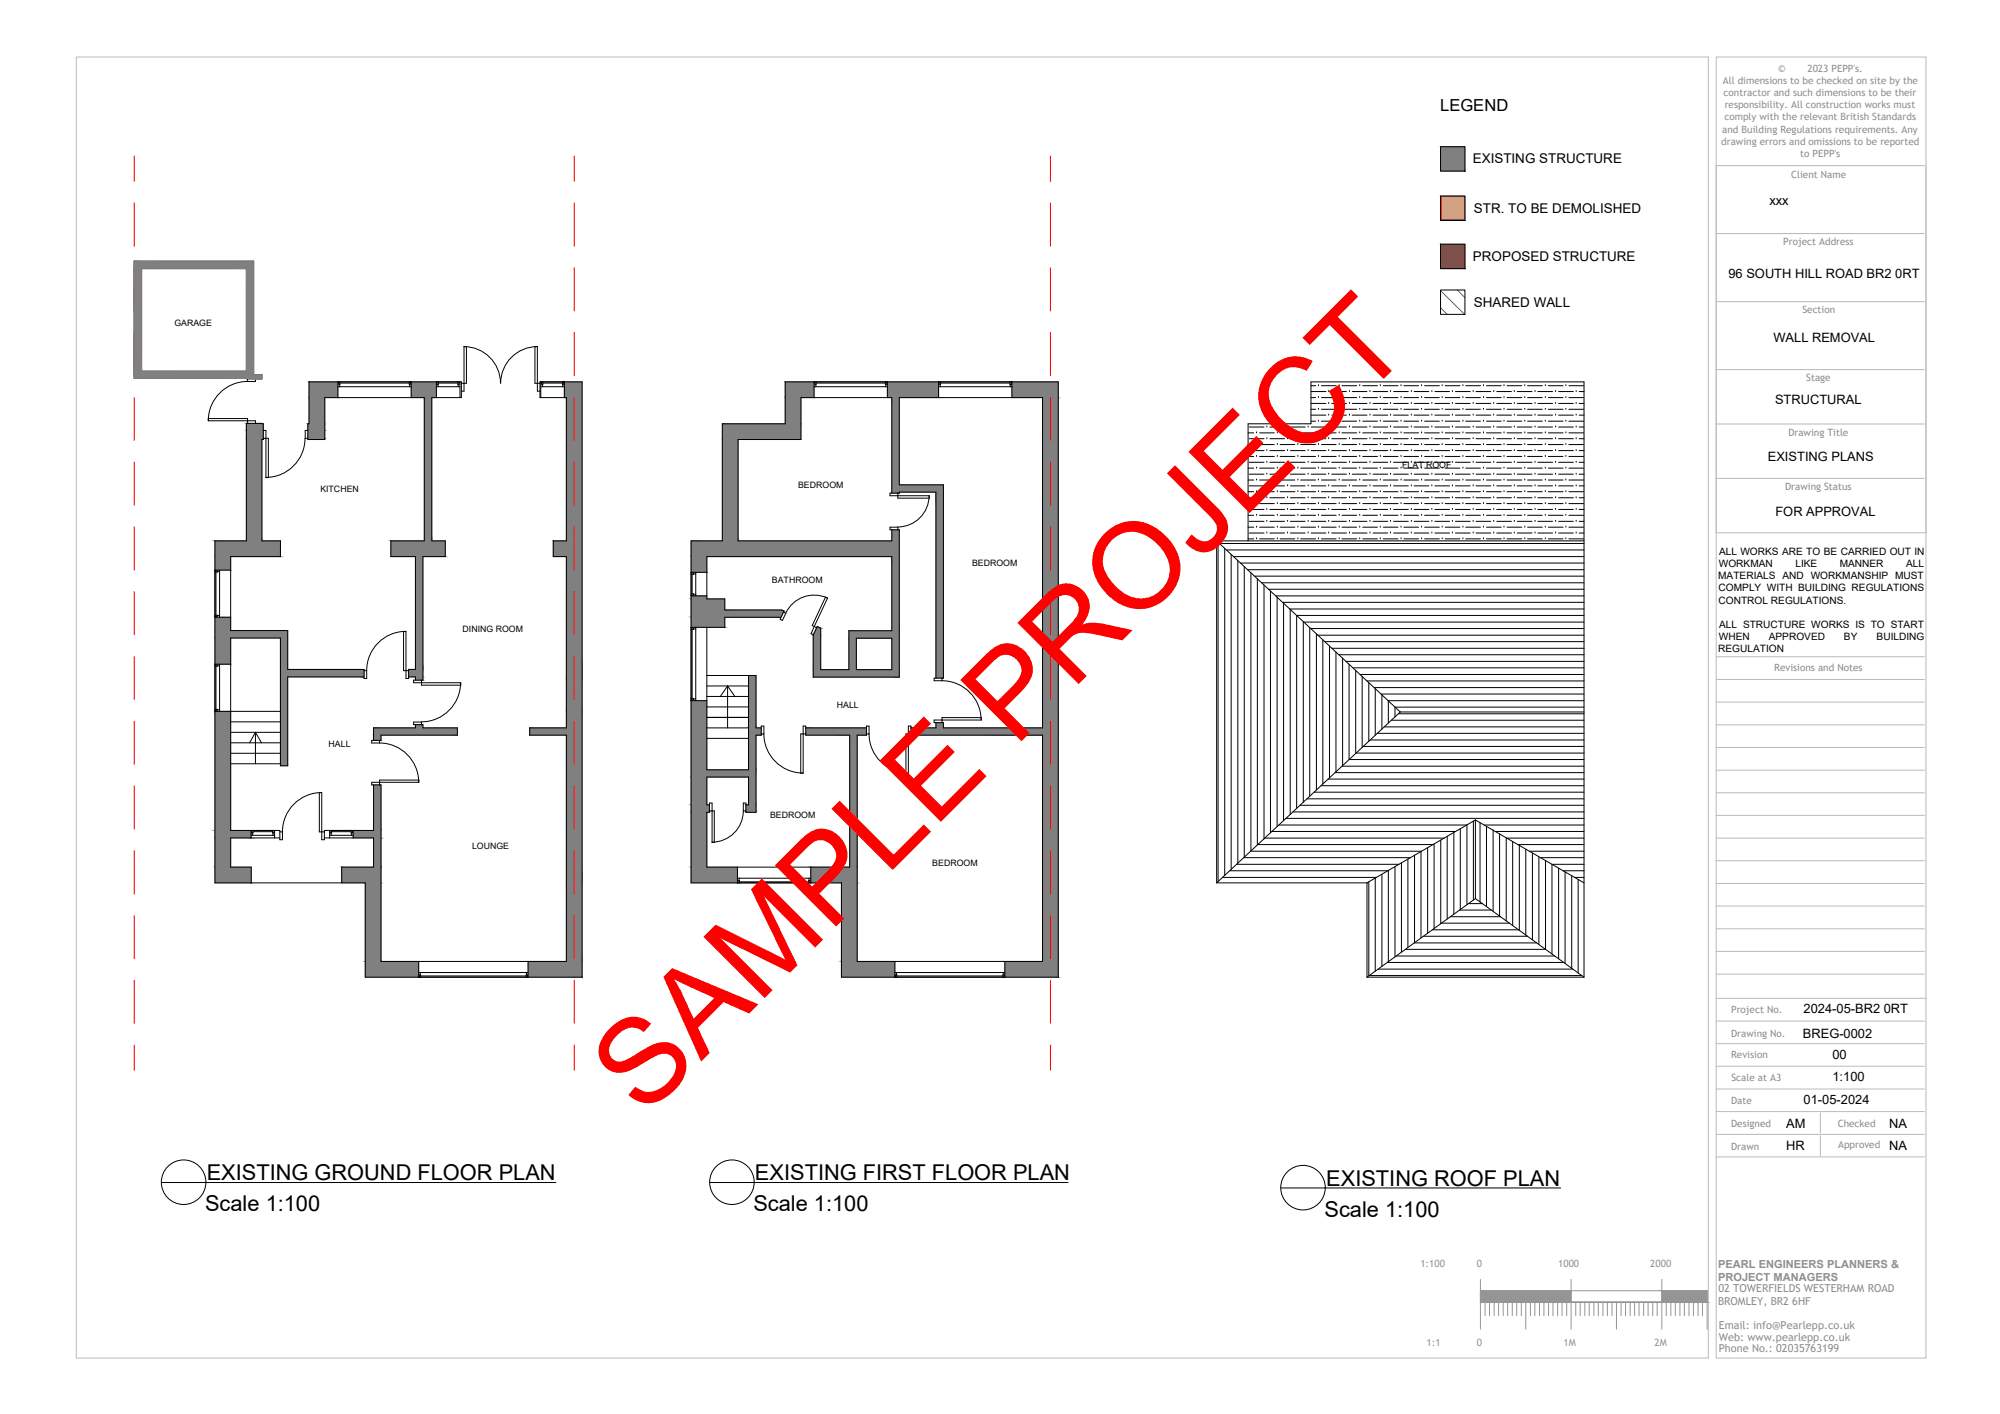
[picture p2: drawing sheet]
<svg xmlns="http://www.w3.org/2000/svg" width="420mm" height="297mm" viewBox="0 0 420 297" stroke-linecap="round" stroke-linejoin="round" font-family="sans-serif">
<!-- layer: A-DETL-GENF -->
<g fill="#808080" stroke="#808080" stroke-width=".21">
<path d="M163.9 129.7h.2z"/>
<path d="M171.7 131.6l.3 .2h-.4z"/>
<path d="M212.6 80.2l9.7 3.3v-3.3zM212.6 80.2l9.7 3.3h-9.7z"/>
<path d="M186.4 80.2l10.8 3.3v-3.3zM186.4 80.2l10.8 3.3h-10.8z"/>
<path d="M165 80.2l6 3.3v-3.3zM165 80.2l6 3.3h-6z"/>
<path d="M165 83.5l3.3 5.5v-5.5zM165 83.5l3.3 5.5h-3.3z"/>
<path d="M151.8 89l16.5 3.3v-3.3zM151.8 89l16.5 3.3h-16.5z"/>
<path d="M187.4 83.5l1.5 18.4v-18.4zM187.4 83.5l1.5 18.4h-1.5z"/>
<path d="M187.4 101.9l10.8 1.5v-1.5zM187.4 101.9l10.8 1.5h-10.8z"/>
<path d="M187.4 103.4l1.5 .2v-.2zM187.4 103.4l1.5 .2h-1.5z"/>
<path d="M187.4 111.3l1.5 2.3v-2.3zM187.4 111.3l1.5 2.3h-1.5z"/>
<path d="M151.8 92.3l3.3 21.3v-21.3zM151.8 92.3l3.3 21.3h-3.3z"/>
<path d="M145.2 113.6l43.7 3.3v-3.3zM145.2 113.6l43.7 3.3h-43.7z"/>
<path d="M145.2 116.9l3.3 3.3v-3.3zM145.2 116.9l3.3 3.3h-3.3z"/>
<path d="M145.2 125.2l3.3 .6v-.6zM145.2 125.2l3.3 .6h-3.3z"/>
<path d="M145.2 125.8l7.1 2.3v-2.3zM145.2 125.8l7.1 2.3h-7.1z"/>
<path d="M145.2 128.1l19.5 .3-.5-.3zM145.2 128.1l19.5 .3h-19.5z"/>
<path d="M145.2 128.4l19.4 .2 .1-.2zM145.2 128.4l19.4 .2h-19.4z"/>
<path d="M145.2 128.6l18.9 1.1 .5-1.1zM145.2 128.6l18.9 1.1h-18.9z"/>
<path d="M145.2 129.7l7.1 2.1v-2.1zM145.2 129.7l7.1 2.1h-7.1z"/>
<path d="M171.6 131.8l.6 .1zM171.6 131.8l.6 .1z"/>
<path d="M171.6 131.9l.8 .1zM171.6 131.9l.8 .1z"/>
<path d="M187.4 116.9l1.5 15.6v-15.6zM187.4 116.9l1.5 15.6h-1.5z"/>
<path d="M171.5 132l.9 1.4v-1.4zM171.5 132l.9 1.4h-1.6z"/>
<path d="M178.3 132.5l10.6 1.6v-1.6zM178.3 132.5l10.6 1.6h-10.6z"/>
<path d="M187.4 134.1l1.5 6.6v-6.6zM187.4 134.1l1.5 6.6h-1.5z"/>
<path d="M178.3 134.1l1.6 6.6v-6.6zM178.3 134.1l1.6 6.6h-1.6z"/>
<path d="M170.8 133.3l1.6 7.4v-7.4zM170.8 133.3l1.6 7.4h-1.6z"/>
<path d="M170.8 140.7l18.1 1.5v-1.5zM170.8 140.7l18.1 1.5h-18.1z"/>
<path d="M196.6 103.4l1.6 39.1v-39.1zM196.6 103.4l1.6 39.1h-1.6z"/>
<path d="M219 83.5l3.3 69.4v-69.4zM219 83.5l3.3 69.4h-3.3z"/>
<path d="M196.6 151.8l1.6 1.1v-1.1zM196.6 151.8l1.6 1.1h-1.6z"/>
<path d="M157.3 141.9l1.5 11v-11zM157.3 141.9l1.5 11h-1.5z"/>
<path d="M191.4 152.9l30.9 1.3v-1.3zM191.4 152.9l30.9 1.3h-30.9z"/>
<path d="M169.3 152.9l12.7 1.3v-1.3zM169.3 152.9l12.7 1.3h-12.7z"/>
<path d="M157.3 152.9l2.6 1.3v-1.3zM157.3 152.9l2.6 1.3h-2.6z"/>
<path d="M191.4 154.2l30.9 .2v-.2zM191.4 154.2l30.9 .2h-30.9z"/>
<path d="M169.3 154.2l12.7 .2v-.2zM169.3 154.2l12.7 .2h-12.7z"/>
<path d="M157.3 154.2l2.6 .2v-.2zM157.3 154.2l2.6 .2h-2.6z"/>
<path d="M157.3 154.4l1.5 7.3v-7.3zM157.3 154.4l1.5 7.3h-1.5z"/>
<path d="M145.2 147.2l3.3 14.5v-14.5zM145.2 147.2l3.3 14.5h-3.3z"/>
<path d="M145.2 161.7l13.6 1.5v-1.5zM145.2 161.7l13.6 1.5h-13.6z"/>
<path d="M157.3 163.2l1.5 5.9v-5.9zM157.3 163.2l1.5 5.9h-1.5z"/>
<path d="M145.2 163.2l3.3 5.9v-5.9zM145.2 163.2l3.3 5.9h-3.3z"/>
<path d="M156.7 169.1l2.1 1.2v-1.2zM156.7 169.1l2.1 1.2h-2.1z"/>
<path d="M145.2 169.1l3.8 1.2v-1.2zM145.2 169.1l3.8 1.2h-3.8z"/>
<path d="M156.7 170.3l2.1 .3v-.3zM156.7 170.3l2.1 .3h-2.1z"/>
<path d="M145.2 170.3l3.8 .3v-.3zM145.2 170.3l3.8 .3h-3.8z"/>
<path d="M178.5 154.4l1.6 27.8v-27.8zM178.5 154.4l1.6 27.8h-1.6z"/>
<path d="M145.2 170.6l3.3 11.6v-11.6zM145.2 170.6l3.3 11.6h-3.3z"/>
<path d="M170.3 182.2l9.8 3.3v-3.3zM170.3 182.2l9.8 3.3h-9.8z"/>
<path d="M145.2 182.2l9.7 3.3v-3.3zM145.2 182.2l9.7 3.3h-9.7z"/>
<path d="M219 154.4l3.3 47.6v-47.6zM219 154.4l3.3 47.6h-3.3z"/>
<path d="M176.8 185.5l3.3 16.5v-16.5zM176.8 185.5l3.3 16.5h-3.3z"/>
<path d="M211.1 202l11.2 3.3v-3.3zM211.1 202l11.2 3.3h-11.2z"/>
<path d="M176.8 202l11.2 3.3v-3.3zM176.8 202l11.2 3.3h-11.2z"/>
<path d="M118.6 80.2l2 3.3v-3.3zM118.6 80.2l2 3.3h-2z"/>
<path d="M86.4 80.2l5.3 3.3v-3.3zM86.4 80.2l5.3 3.3h-5.3z"/>
<path d="M64.9 80.2l6.1 3.3v-3.3zM64.9 80.2l6.1 3.3h-6.1z"/>
<path d="M64.9 83.5l3.3 5.5v-5.5zM64.9 83.5l3.3 5.5h-3.3z"/>
<path d="M51.8 88.9l3.2 .1zM51.8 88.9l3.2 .1z"/>
<path d="M64.7 89l3.5 1.4v-1.4zM64.7 89l3.5 1.4h-3.5z"/>
<path d="M51.8 89l3.5 1.4v-1.4zM51.8 89l3.5 1.4h-3.5z"/>
<path d="M64.7 90.4l3.5 1.7v-1.7zM64.7 90.4l3.5 1.7h-3.5z"/>
<path d="M51.8 90.4l3.5 1.7v-1.7zM51.8 90.4l3.5 1.7h-3.5z"/>
<path d="M64.7 92.1l3.5 .2v-.2zM64.7 92.1l3.5 .2h-3.5z"/>
<path d="M51.8 92.1l3.5 .2v-.2zM51.8 92.1l3.5 .2h-3.5z"/>
<path d="M119 83.5l1.6 30.1v-30.1zM119 83.5l1.6 30.1h-1.6z"/>
<path d="M89.1 83.5l1.6 30.1v-30.1zM89.1 83.5l1.6 30.1h-1.6z"/>
<path d="M51.8 92.3l3.2 21.3v-21.3zM51.8 92.3l3.2 21.3h-3.2z"/>
<path d="M116.2 113.6l4.4 3.3v-3.3zM116.2 113.6l4.4 3.3h-4.4z"/>
<path d="M82.1 113.6l11.4 3.3v-3.3zM82.1 113.6l11.4 3.3h-11.4z"/>
<path d="M45.2 113.6l13.7 3.3v-3.3zM45.2 113.6l13.7 3.3h-13.7z"/>
<path d="M45.2 116.9l3.3 2.9v-2.9zM45.2 116.9l3.3 2.9h-3.3z"/>
<path d="M45.2 129.7l3.3 2.8v-2.8zM45.2 129.7l3.3 2.8h-3.3z"/>
<path d="M45.2 132.5l15.2 1.5v-1.5zM45.2 132.5l15.2 1.5h-15.2z"/>
<path d="M45.2 134l3.3 5.5v-5.5zM45.2 134l3.3 5.5h-3.3z"/>
<path d="M87.3 116.9l1.5 23.7v-23.7zM87.3 116.9l1.5 23.7h-1.5z"/>
<path d="M58.9 134l1.5 6.6v-6.6zM58.9 134l1.5 6.6h-1.5z"/>
<path d="M85.8 140.6l3 .3v-.3zM85.8 140.6l3 .3h-3z"/>
<path d="M58.9 140.6l17.6 .3v-.3zM58.9 140.6l17.6 .3h-17.6z"/>
<path d="M85.8 140.9l3 1.3v-1.3zM85.8 140.9l3 1.3h-3z"/>
<path d="M58.9 140.9l17.6 1.3v-1.3zM58.9 140.9l17.6 1.3h-17.6z"/>
<path d="M120.6 80.2l1.7 62.7v-62.7zM120.6 80.2l1.7 62.7h-1.7z"/>
<path d="M119 116.9l1.6 26v-26zM119 116.9l1.6 26h-1.6z"/>
<path d="M87.3 142.2l1.5 .7v-.7zM87.3 142.2l1.5 .7h-1.5z"/>
<path d="M120.6 142.9l1.7 6.5v-6.5zM120.6 142.9l1.7 6.5h-1.7z"/>
<path d="M119 142.9l1.6 6.5v-6.5zM119 142.9l1.6 6.5h-1.6z"/>
<path d="M119 149.4l1.6 3.5v-3.5zM119 149.4l1.6 3.5h-1.6z"/>
<path d="M111.3 152.9l9.3 1.5v-1.5zM111.3 152.9l9.3 1.5h-9.3z"/>
<path d="M58.9 142.2l1.5 18.7v-18.7zM58.9 142.2l1.5 18.7h-1.5z"/>
<path d="M78.5 164.9l1.5 9.6v-9.6zM78.5 164.9l1.5 9.6h-1.5z"/>
<path d="M45.2 149.4l3.3 25.1v-25.1zM45.2 149.4l3.3 25.1h-3.3z"/>
<path d="M74.2 174.5l5.8 1.5v-1.5zM74.2 174.5l5.8 1.5h-5.8z"/>
<path d="M45.2 174.5l7.5 1.5v-1.5zM45.2 174.5l7.5 1.5h-7.5z"/>
<path d="M78.5 176l1.5 6.2v-6.2zM78.5 176l1.5 6.2h-1.5z"/>
<path d="M45.2 176l3.3 6.2v-6.2zM45.2 176l3.3 6.2h-3.3z"/>
<path d="M120.6 149.4l1.7 36.1v-36.1zM120.6 149.4l1.7 36.1h-1.7z"/>
<path d="M119 154.4l1.6 31.1v-31.1zM119 154.4l1.6 31.1h-1.6z"/>
<path d="M71.8 182.2l8.2 3.3v-3.3zM71.8 182.2l8.2 3.3h-8.2z"/>
<path d="M45.2 182.2l7.6 3.3v-3.3zM45.2 182.2l7.6 3.3h-7.6z"/>
<path d="M120.6 185.5l1.7 16.5v-16.5zM120.6 185.5l1.7 16.5h-1.7z"/>
<path d="M119 185.5l1.6 16.5v-16.5zM119 185.5l1.6 16.5h-1.6z"/>
<path d="M76.7 185.5l3.3 16.5v-16.5zM76.7 185.5l3.3 16.5h-3.3z"/>
<path d="M120.6 202l1.7 3.3v-3.3zM120.6 202l1.7 3.3h-1.7z"/>
<path d="M110.9 202l9.7 3.3v-3.3zM110.9 202l9.7 3.3h-9.7z"/>
<path d="M76.7 202l11.3 3.3v-3.3zM76.7 202l11.3 3.3h-11.3z"/>
<path d="M87.3 152.2l1.5 .7v-.7zM87.3 152.2l1.5 .7h-1.5z"/>
<path d="M78.5 152.9l17.6 1.5v-1.5zM78.5 152.9l17.6 1.5h-17.6z"/>
<path d="M78.5 154.4l1.5 1.1v-1.1zM78.5 154.4l1.5 1.1h-1.5z"/>
<path d="M28.2 54.9l25.1 1.5v-1.5zM28.2 54.9l25.1 1.5h-25.1z"/>
<path d="M51.8 56.4l1.5 21.6v-21.6zM51.8 56.4l1.5 21.6h-1.5z"/>
<path d="M28.2 56.4l1.5 21.6v-21.6zM28.2 56.4l1.5 21.6h-1.5z"/>
<path d="M28.2 78l25.1 .7v-.7zM28.2 78l25.1 .7h-25.1z"/>
<path d="M28.2 78.7l26.8 .8v-.8zM28.2 78.7l26.8 .8h-26.8z"/>
<path d="M51.8 79.5l3.2 .1zM51.8 79.5l3.2 .1z"/>
<path d="M302.6 30.8l5.1 5.1v-5.1zM302.6 30.8l5.1 5.1h-5.1z"/>
</g>
<!-- layer: PDF11_A-DETL -->
<g fill="none" stroke="#000" stroke-width=".21">
<path d="M33.9 248.4h82.9M149.1 248.4h75.3M269.1 249.6h58.8"/>
<circle cx="38.6" cy="248.3" r="4.7"/>
<circle cx="153.8" cy="248.3" r="4.7"/>
<circle cx="273.7" cy="249.5" r="4.7"/>
</g>
<!-- layer: 0 -->
<g fill="none" stroke="#000" stroke-width=".21">
<path d="M28.2 54.9h25.1v23.8h1.7v.9l-26.8-.1zM29.7 56.4h22.1v21.6h-22.1zM52 79.6v.5M53.7 79.6v.5h-1.7M97.5 72.8a7.7 7.7 0 0 1 7.6 7.7M97.5 72.8v9.4h-.6M97.5 72.8h.5v7.7h-1.1M112.9 72.8a7.7 7.7 0 0 0-7.7 7.7M112.9 72.8h-.5v7.7h1M112.9 72.8v9.4h.5M43.8 88.4v-.5h8.2v1M43.8 88.4h9.9v.5"/>
<path d="M52 80.1a8.2 8.2 0 0 0-8.2 8.3M55.3 90.4h.6v9.9h.5v-8.2h-1.1M64.1 92.1a8.2 8.2 0 0 1-8.3 8.2M64.7 90.4h-.6v1.7h.6M71 80.2v3.3M71 81.2h15.4M71.1 80.2v.5h.3v-.5M71.4 80.7v.5M71.4 80.5h14.6M86 80.2v.5h.3v-.5M86 80.7v.5M86.4 80.2v3.3"/>
<path d="M91.7 80.2v3.3M91.7 81.2h4.9M91.8 80.2v.5h.3v-.5M92 80.7v.5M92.1 80.5h4.1M96.2 80.2v.5h.3v-.5M96.3 80.7v.5M96.6 80.2v3.3M113.6 80.2v3.3M113.6 81.2h5M113.8 80.2v.5h.2v-.5M114 80.7v.5"/>
<path d="M114 80.5h4.2M118.2 80.2v.5h.2v-.5M118.2 80.7v.5M118.6 80.2v3.3M151.8 89h13.2v-8.8h57.3v125.1h-45.5v-19.8h-31.6v-71.9h6.6zM171 80.2v3.3M171 81.2h15.4M171.2 80.2v.5h.2v-.5M171.4 80.7v.5M171.4 80.5h14.6M186 80.2v.5h.3v-.5M186.1 80.7v.5"/>
<path d="M186.4 80.2v3.3M197.2 80.2v3.3M197.2 81.2h15.4M197.3 80.2v.5h.3v-.5M197.5 80.7v.5M197.6 80.5h14.6M212.2 80.2v.5h.3v-.5M212.2 80.7v.5M212.6 80.2v3.3M45.2 119.8h3.3M45.2 119.9h.4v.3h-.4M46.1 119.8v9.9"/>
<path d="M187.4 103.6v-20.1h-19.1v8.8h-13.2v21.3h32.3v-2.3M188.6 103.6v1h6.6v-.5h-8.2v-.5h1.9v-.2h7.7v39.1M188.6 111.3v-.6h-1.6v.6h1.9v30.9h-18.1v-8.8M195.2 104.1a6.6 6.6 0 0 1-6.6 6.6M255.6 113.6v71.9M255.6 113.6l38.6 36M255.6 113.6h77.2M262.2 113.6v-24.6h13.2v-8.8h57.4v125.1M45.2 129.7h3.3M45.2 129.2h.4v.3h-.4M45.2 139.7h.4v.3h-.4M45.2 139.5h3.3"/>
<path d="M45.4 120.2v9M45.4 140v9M45.6 129.3h.5M45.6 120.1h.5M45.6 139.9h.5M46.1 139.5v9.9M85.3 132.6a8.2 8.2 0 0 0-8.3 8.3M145.2 125.2h3.3M145.2 120.2h3.3M145.2 120.4h.5v.3h-.5M145.2 124.8h.5v.3h-.5M145.2 131.9h.5v.3h-.5"/>
<path d="M145.4 120.7v4.1M145.4 132.2v14.6M145.7 124.8h.5M145.7 120.6h.5M145.7 132.1h.5M146.2 120.2v5M146.2 131.8v15.4M148.5 131.8v29.9h8.8v-19.8M164 129.8l-11.7-.1v2.1h-7.1M164.6 128.6l.1-.2-.5-.3h-11.9v-2.3h-3.8v-8.9h38.9v15.6h-9.1v8.2h-5.9v-8.7l-.7-.4-.1 .3M164.6 128.6l-.7 1.5 .5 .2 .7-1.5M164.6 128.6l.5 .2"/>
<path d="M173.8 125.6a6.6 6.6 0 0 0-8.7 3.2M173.8 125.6l-.4-.2-2.8 6 1 .5M173.8 125.6l-3.4 7.5 .5 .3 .7-1.5M179.9 134.1h7.5v6.6h-7.5zM45.2 149.4h13.7M45.2 149h.4v.3h-.4M45.6 149.1h.5M48.5 151.6h10.4M48.5 153.8h10.4M48.5 156h10.4M48.5 158.2h10.4M53.7 153.8v6.6"/>
<path d="M53.7 153.8l-1.3 2.2M53.7 153.8l1.2 2.2M76.5 140.9h.5v1.6h-.5v-1.9h-16.1v-8.1h-11.9v-15.6h10.4v-3.3h-3.9v-21.3h.3v-3.3l-3.5-.1v24.7h-6.6v71.9h31.5v19.8h45.6v-125.1h-8.9v3.3h5.6v30.1h-2.8v3.3h2.8v36h-7.7v1.5h7.7v47.6h-39v-37.1h-1.9v-.6h9.9a8.2 8.2 0 0 0-8.3-8.2M76.5 142.2h-16.1v18.7h-1.5v-26.9h-10.4v40.5h10.3v1.9h.5v-1.6M79.7 155.5v.6M85.8 140.9h-1v-8.2h.5v9.8h.5v-1.9h1.5v-23.7h-5.2v-3.3h7v-30.1h-20.9v8.8h-3.5v-3.3h.2v-8.8h32v3.3h-6.2v30.1h2.8v3.3h-4.7v26h-1.9v.5h9.9v.5h-8.3v-1M85.8 142.2h1.5v.7M87.3 152.2v.7h-8.8v2.6M88.5 152.2v-.5h-1.6v.5h1.9v.7h7.3v1.5h-16.1v1.1h-1.9v.6h1.6M96.8 143.4a8.2 8.2 0 0 1-8.3 8.2M145.2 147.2h3.3M145.2 146.8h1"/>
<path d="M145.7 146.8v.2h-.5M148.5 152.9h8.8M148.5 150.7h8.8M148.5 155.1h8.8M148.5 148.5h8.8M148.5 146.3h8.8M148.5 144.1h8.8M148.5 141.9h10.3v11h1.1M152.9 144.1v8.8M152.9 144.1l-1.6 2.2M152.9 144.1l1.5 2.2M159.9 154.2h.6v-1.7h-.6v1.9h-1.1v16.2h-2.1v-1.9h-.5v1.6h.5"/>
<path d="M160.5 154.2a8.2 8.2 0 0 0 8.2 8.2M169.3 152.9h12.7M169.3 154.2h-1.1v8.2h.5v-9.9h.6v1.9h9.2v27.8h-30v-11.6h.5v-1.9h.6v8.3h.5v-6.7h-1.1M182 154.2h.6v-1.7h-.6v1.9h-1.9v47.6h38.9v-47.6h-27.6v-1.9h-.6v9.9h-.5v-8.2h1.1M182.6 154.2a8.2 8.2 0 0 0 8.2 8.2M196.6 151.8v1.1h-5.2M197.9 143a8.2 8.2 0 0 1 8.2 8.2M197.9 142.5v.5M197.9 143h-1.7v-.5h2v-40.6h-9.3v-18.4h30.1v69.4h-20.8v-1.1h-2v-.5h9.9v-.6h-8.2v1.1M294.2 149.6h38.6M294.2 149.6l-38.6 35.9M48.5 160.4h10.4"/>
<path d="M52.7 174.5v1.5M52.7 175.5h5M52.9 174.5v.5h.3v-.5M53.1 175v.5M53.2 174.7h4.1M57.3 174.5v.5h.3v-.5M57.3 175v.5M57.7 174.5v1.5M58.8 174.8h.5M58.8 176h-10.3v6.2h4.3v3.3M67.6 166.5a8.2 8.2 0 0 0-8.3 8.2M67.6 166.5h-.5v8.3h1"/>
<path d="M68.1 176h10.4v6.2h-6.7v3.3M69.2 175.5h5M69.2 174.5v1.5M69.4 174.5v.5h.3v-.5M69.6 175v.5M69.7 174.7h4.1M73.8 174.5v1M74 174.5v.5h-.2M74.2 174.5v1.5M78.5 164.9v9.6h-10.4v1.9h-.5v-9.9M88 164.3v-.4h-8.3v1M149 169.1h-.5v-5.9h8.8v5.9h-.6"/>
<path d="M156.2 170.3a6.6 6.6 0 0 1-6.6 6.6M310 172.3v16.5M310 172.3l-22.8 13.2M310 172.3l22.8 13.2M154.9 182.2v3.3M154.9 184.5h15.4M155.1 185.5v-.5h.2v.5M155.3 184.5v.5M155.3 185.3h14.6M169.9 185.5v-.5h.3v.5M170 184.5v.5M170.3 182.2v3.3"/>
<path d="M255.6 185.5h31.6M287.2 185.5v19.8M310 188.8l-22.8 16.5M310 188.8l22.8 16.5M88 204.3h22.9M88 202v3.3M88.1 205.3v-.5h.3v.5M88.3 204.3v.5M88.4 205h22.1M110.5 205.3v-.5h.3v.5M110.6 204.3v.5M110.9 202v3.3"/>
<path d="M188 202v3.3M188 204.3h23.1M188.1 205.3v-.5h.3v.5M188.3 204.3v.5M188.4 205h22.3M210.7 205.3v-.5h.3v.5M210.8 204.3v.5M211.1 202v3.3M287.2 205.3h45.6"/>
</g>
<!-- layer: 1S - IntCom -->
<g fill="none" stroke="#f00" stroke-width=".21">
<path d="M28.2 32.8v5.3M120.6 32.8v5.3M220.7 32.8v5.3M28.2 42.6v9.1M28.2 56.3v9M120.6 42.6v9.1M120.6 56.3v9M220.7 42.6v9.1M220.7 56.3v9M28.2 69.9v9M120.6 69.9v9M220.7 69.9v9"/>
<path d="M28.2 83.5v9M28.2 97.1v9M120.6 83.5v9M120.6 97.1v9M220.7 83.5v9M220.7 97.1v9M28.2 110.7v9.1M120.6 110.7v9.1M220.7 110.7v9.1M28.2 124.3v9.1M28.2 137.9v9M120.6 124.3v9.1"/>
<path d="M120.6 137.9v9M220.7 124.3v9.1M220.7 137.9v9M28.2 151.5v9.1M120.6 151.5v9.1M220.7 151.5v9.1M28.2 165.1v9.1M28.2 178.7v9.1M120.6 165.1v9.1M120.6 178.7v9.1M220.7 165.1v9.1M220.7 178.7v9.1"/>
<path d="M28.2 192.3v9.1M120.6 192.3v9.1M220.7 192.3v9.1M28.2 205.9v9.1M28.2 219.5v5.3M120.6 205.9v9.1M120.6 219.5v5.3M220.7 205.9v9.1M220.7 219.5v5.3"/>
</g>
<g fill="none" stroke="#000" stroke-width=".21">
<path d="M262.2 98.3h1.2M262.2 95.9h1.2M262.2 93.4h1.2M262.2 90.9h1.2M262.5 99.6h3M262.5 97.1h3M262.5 94.7h3M262.5 92.2h3M262.5 89.7h3M264 98.3h.1M264 95.9h.1M264 93.4h.1"/>
<path d="M264 90.9h.1M264.6 98.3h3.1M264.6 95.9h3.1M264.6 93.4h3.1M264.6 90.9h3.1M266.1 99.6h.1M266.1 97.1h.1M266.1 94.7h.1M266.1 92.2h.1M266.1 89.7h.1M266.8 99.6h3.1M266.8 97.1h3.1"/>
<path d="M266.8 94.7h3.1M266.8 92.2h3.1M266.8 89.7h3.1M268.3 98.3h.1M268.3 95.9h.1M268.3 93.4h.1M268.3 90.9h.1M268.9 98.3h3.1M268.9 95.9h3.1M268.9 93.4h3.1M268.9 90.9h3.1M270.5 99.6h.1"/>
<path d="M270.5 97.1h.1M270.5 94.7h.1M270.5 92.2h.1M270.5 89.7h.1M271.1 99.6h3.1M271.1 97.1h3.1M271.1 94.7h3.1M271.1 92.2h3.1M271.1 89.7h3.1M272.7 98.3h.1M272.7 95.9h.1M272.7 93.4h.1"/>
<path d="M272.7 90.9h.1M273.2 98.3h3.2M273.2 95.9h3.2M273.2 93.4h3.2M273.2 90.9h3.2M274.8 99.6h.1M274.8 97.1h.1M274.8 94.7h.1M274.8 92.2h.1M274.8 89.7h.1M275.4 88.5h1M275.4 86h1"/>
<path d="M275.4 83.5h1M275.4 81h1M275.4 99.6h3.1M275.4 97.1h3.1M275.4 94.7h3.1M275.4 92.2h3.1M275.4 89.7h3.1M275.4 87.2h3.1M275.4 84.8h3.1M275.4 82.3h3.1M277 98.3h.1M277 95.9h.1"/>
<path d="M277 93.4h.1M277 90.9h.1M277 88.5h.1M277 86h.1M277 83.5h.1M277 81h.1M277.6 98.3h3.1M277.6 95.9h3.1M277.6 93.4h3.1M277.6 90.9h3.1M277.6 88.5h3.1M277.6 86h3.1"/>
<path d="M277.6 83.5h3.1M277.6 81h3.1M279.1 99.6h.1M279.1 97.1h.1M279.1 94.7h.1M279.1 92.2h.1M279.1 89.7h.1M279.1 87.2h.1M279.1 84.8h.1M279.1 82.3h.1M279.8 99.6h3.1M279.8 97.1h3.1"/>
<path d="M279.8 94.7h3.1M279.8 92.2h3.1M279.8 89.7h3.1M279.8 87.2h3.1M279.8 84.8h3.1M279.8 82.3h3.1M281.3 98.3h.1M281.3 95.9h.1M281.3 93.4h.1M281.3 90.9h.1M281.3 88.5h.1M281.3 86h.1"/>
<path d="M281.3 83.5h.1M281.3 81h.1M281.9 98.3h3.1M281.9 95.9h3.1M281.9 93.4h3.1M281.9 90.9h3.1M281.9 88.5h3.1M281.9 86h3.1M281.9 83.5h3.1M281.9 81h3.1M283.5 99.6h.1M283.5 97.1h.1"/>
<path d="M283.5 94.7h.1M283.5 92.2h.1M283.5 89.7h.1M283.5 87.2h.1M283.5 84.8h.1M283.5 82.3h.1M284.1 99.6h3.1M284.1 97.1h3.1M284.1 94.7h3.1M284.1 92.2h3.1M284.1 89.7h3.1M284.1 87.2h3.1"/>
<path d="M284.1 84.8h3.1M284.1 82.3h3.1M285.7 98.3h.1M285.7 95.9h.1M285.7 93.4h.1M285.7 90.9h.1M285.7 88.5h.1M285.7 86h.1M285.7 83.5h.1M285.7 81h.1M286.3 98.3h3.1M286.3 95.9h3.1"/>
<path d="M286.3 93.4h3.1M286.3 90.9h3.1M286.3 88.5h3.1M286.3 86h3.1M286.3 83.5h3.1M286.3 81h3.1M287.8 99.6h.1M287.8 97.1h.1M287.8 94.7h.1M287.8 92.2h.1M287.8 89.7h.1M287.8 87.2h.1"/>
<path d="M287.8 84.8h.1M287.8 82.3h.1M288.4 99.6h3.1M288.4 97.1h3.1M288.4 94.7h3.1M288.4 92.2h3.1M288.4 89.7h3.1M288.4 87.2h3.1M288.4 84.8h3.1M288.4 82.3h3.1M290 98.3h.1M290 95.9h.1"/>
<path d="M290 93.4h.1M290 90.9h.1M290 88.5h.1M290 86h.1M290 83.5h.1M290 81h.1M290.6 98.3h3.1M290.6 95.9h3.1M290.6 93.4h3.1M290.6 90.9h3.1M290.6 88.5h3.1M290.6 86h3.1"/>
<path d="M290.6 83.5h3.1M290.6 81h3.1M292.1 99.6h.1M292.1 97.1h.1M292.1 94.7h.1M292.1 92.2h.1M292.1 89.7h.1M292.1 87.2h.1M292.1 84.8h.1M292.1 82.3h.1M292.8 99.6h3.1M292.8 97.1h3.1"/>
<path d="M292.8 94.7h3.1M292.8 92.2h3.1M292.8 89.7h3.1M292.8 87.2h3.1M292.8 84.8h3.1M292.8 82.3h3.1M294.3 98.3h.1M294.3 95.9h.1M294.3 93.4h.1M294.3 90.9h.1M294.3 88.5h.1M294.3 86h.1"/>
<path d="M294.3 83.5h.1M294.3 81h.1M294.9 98.3h3.1M294.9 95.9h3.1M294.9 93.4h3.1M294.9 90.9h3.1M294.9 88.5h3.1M294.9 86h3.1M294.9 83.5h3.1M294.9 81h3.1M296.5 99.6h.1M296.5 97.1h.1"/>
<path d="M296.5 94.7h.1M296.5 92.2h.1M296.5 89.7h.1M296.5 87.2h.1M296.5 84.8h.1M296.5 82.3h.1M297.1 99.6h3.1M297.1 97.1h3.1M297.1 94.7h3.1M297.1 92.2h3.1M297.1 89.7h3.1M297.1 87.2h3.1"/>
<path d="M297.1 84.8h3.1M297.1 82.3h3.1M298.6 98.3h.1M298.6 95.9h.1M298.6 93.4h.1M298.6 90.9h.1M298.6 88.5h.1M298.6 86h.1M298.6 83.5h.1M298.6 81h.1M299.3 98.3h3.1M299.3 95.9h3.1"/>
<path d="M299.3 93.4h3.1M299.3 90.9h3.1M299.3 88.5h3.1M299.3 86h3.1M299.3 83.5h3.1M299.3 81h3.1M300.8 99.6h.1M300.8 97.1h.1M300.8 94.7h.1M300.8 92.2h.1M300.8 89.7h.1M300.8 87.2h.1"/>
<path d="M300.8 84.8h.1M300.8 82.3h.1M301.4 99.6h3.1M301.4 97.1h3.1M301.4 94.7h3.1M301.4 92.2h3.1M301.4 89.7h3.1M301.4 87.2h3.1M301.4 84.8h3.1M301.4 82.3h3.1M303 98.3h.1M303 95.9h.1"/>
<path d="M303 93.4h.1M303 90.9h.1M303 88.5h.1M303 86h.1M303 83.5h.1M303 81h.1M303.6 98.3h3.1M303.6 95.9h3.1M303.6 93.4h3.1M303.6 90.9h3.1M303.6 88.5h3.1M303.6 86h3.1"/>
<path d="M303.6 83.5h3.1M303.6 81h3.1M305.1 99.6h.1M305.1 97.1h.1M305.1 94.7h.1M305.1 92.2h.1M305.1 89.7h.1M305.1 87.2h.1M305.1 84.8h.1M305.1 82.3h.1M305.8 99.6h3M305.8 97.1h3"/>
<path d="M305.8 94.7h3M305.8 92.2h3M305.8 89.7h3M305.8 87.2h3M305.8 84.8h3M305.8 82.3h3M307.3 98.3h.1M307.3 95.9h.1M307.3 93.4h.1M307.3 90.9h.1M307.3 88.5h.1M307.3 86h.1"/>
<path d="M307.3 83.5h.1M307.3 81h.1M307.9 98.3h3.1M307.9 95.9h3.1M307.9 93.4h3.1M307.9 90.9h3.1M307.9 88.5h3.1M307.9 86h3.1M307.9 83.5h3.1M307.9 81h3.1M309.5 99.6h.1M309.5 97.1h.1"/>
<path d="M309.5 94.7h.1M309.5 92.2h.1M309.5 89.7h.1M309.5 87.2h.1M309.5 84.8h.1M309.5 82.3h.1M310.1 99.6h3.1M310.1 97.1h3.1M310.1 94.7h3.1M310.1 92.2h3.1M310.1 89.7h3.1M310.1 87.2h3.1"/>
<path d="M310.1 84.8h3.1M310.1 82.3h3.1M311.6 98.3h.1M311.6 95.9h.1M311.6 93.4h.1M311.6 90.9h.1M311.6 88.5h.1M311.6 86h.1M311.6 83.5h.1M311.6 81h.1M312.3 98.3h3.1M312.3 95.9h3.1"/>
<path d="M312.3 93.4h3.1M312.3 90.9h3.1M312.3 88.5h3.1M312.3 86h3.1M312.3 83.5h3.1M312.3 81h3.1M313.8 99.6h.1M313.8 97.1h.1M313.8 94.7h.1M313.8 92.2h.1M313.8 89.7h.1M313.8 87.2h.1"/>
<path d="M313.8 84.8h.1M313.8 82.3h.1M314.4 99.6h3.1M314.4 97.1h3.1M314.4 94.7h3.1M314.4 92.2h3.1M314.4 89.7h3.1M314.4 87.2h3.1M314.4 84.8h3.1M314.4 82.3h3.1M316 98.3h.1M316 95.9h.1"/>
<path d="M316 93.4h.1M316 90.9h.1M316 88.5h.1M316 86h.1M316 83.5h.1M316 81h.1M316.6 98.3h3.1M316.6 95.9h3.1M316.6 93.4h3.1M316.6 90.9h3.1M316.6 88.5h3.1M316.6 86h3.1"/>
<path d="M316.6 83.5h3.1M316.6 81h3.1M318.1 99.6h.1M318.1 97.1h.1M318.1 94.7h.1M318.1 92.2h.1M318.1 89.7h.1M318.1 87.2h.1M318.1 84.8h.1M318.1 82.3h.1M318.8 99.6h3M318.8 97.1h3"/>
<path d="M318.8 94.7h3M318.8 92.2h3M318.8 89.7h3M318.8 87.2h3M318.8 84.8h3M318.8 82.3h3M320.3 98.3h.1M320.3 95.9h.1M320.3 93.4h.1M320.3 90.9h.1M320.3 88.5h.1M320.3 86h.1"/>
<path d="M320.3 83.5h.1M320.3 81h.1M320.9 98.3h3.1M320.9 95.9h3.1M320.9 93.4h3.1M320.9 90.9h3.1M320.9 88.5h3.1M320.9 86h3.1M320.9 83.5h3.1M320.9 81h3.1M322.5 99.6h.1M322.5 97.1h.1"/>
<path d="M322.5 94.7h.1M322.5 92.2h.1M322.5 89.7h.1M322.5 87.2h.1M322.5 84.8h.1M322.5 82.3h.1M323.1 99.6h3.1M323.1 97.1h3.1M323.1 94.7h3.1M323.1 92.2h3.1M323.1 89.7h3.1M323.1 87.2h3.1"/>
<path d="M323.1 84.8h3.1M323.1 82.3h3.1M324.6 98.3h.1M324.6 95.9h.1M324.6 93.4h.1M324.6 90.9h.1M324.6 88.5h.1M324.6 86h.1M324.6 83.5h.1M324.6 81h.1M325.3 98.3h3.1M325.3 95.9h3.1"/>
<path d="M325.3 93.4h3.1M325.3 90.9h3.1M325.3 88.5h3.1M325.3 86h3.1M325.3 83.5h3.1M325.3 81h3.1M326.8 99.6h.1M326.8 97.1h.1M326.8 94.7h.1M326.8 92.2h.1M326.8 89.7h.1M326.8 87.2h.1"/>
<path d="M326.8 84.8h.1M326.8 82.3h.1M327.4 99.6h3.1M327.4 97.1h3.1M327.4 94.7h3.1M327.4 92.2h3.1M327.4 89.7h3.1M327.4 87.2h3.1M327.4 84.8h3.1M327.4 82.3h3.1M329 98.3h.1M329 95.9h.1"/>
<path d="M329 93.4h.1M329 90.9h.1M329 88.5h.1M329 86h.1M329 83.5h.1M329 81h.1M329.6 98.3h3.1M329.6 95.9h3.1M329.6 93.4h3.1M329.6 90.9h3.1M329.6 88.5h3.1M329.6 86h3.1"/>
<path d="M329.6 83.5h3.1M329.6 81h3.1M331.1 99.6h.1M331.1 97.1h.1M331.1 94.7h.1M331.1 92.2h.1M331.1 89.7h.1M331.1 87.2h.1M331.1 84.8h.1M331.1 82.3h.1M331.8 99.6h1M331.8 97.1h1"/>
<path d="M331.8 94.7h1M331.8 92.2h1M331.8 89.7h1M331.8 87.2h1M331.8 84.8h1M331.8 82.3h1M255.9 113.9v71.3M256.2 114.2h76.6M257.3 115.2v68.7M257.7 115.5h75.1M258.6 116.5v66.1M259.2 116.9h73.6"/>
<path d="M260 117.8v63.6M260.6 118.3h72.2M261.4 119v61M262.1 119.7h70.7M262.2 113.2h1.2M262.2 110.7h1.2M262.2 108.2h1.2M262.2 105.8h1.2M262.2 103.3h1.2M262.2 100.8h1.2M262.5 112h3M262.5 109.5h3"/>
<path d="M262.5 107h3M262.5 104.6h3M262.5 102.1h3M264 113.2h.1M264 110.7h.1M264 108.2h.1M264 105.8h.1M264 103.3h.1M264 100.8h.1M264.6 113.2h3.1M264.6 110.7h3.1M264.6 108.2h3.1"/>
<path d="M264.6 105.8h3.1M264.6 103.3h3.1M264.6 100.8h3.1M266.1 112h.1M266.1 109.5h.1M266.1 107h.1M266.1 104.6h.1M266.1 102.1h.1M266.8 112h3.1M266.8 109.5h3.1M266.8 107h3.1M266.8 104.6h3.1"/>
<path d="M266.8 102.1h3.1M268.3 113.2h.1M268.3 110.7h.1M268.3 108.2h.1M268.3 105.8h.1M268.3 103.3h.1M268.3 100.8h.1M268.9 113.2h3.1M268.9 110.7h3.1M268.9 108.2h3.1M268.9 105.8h3.1M268.9 103.3h3.1"/>
<path d="M268.9 100.8h3.1M270.5 112h.1M270.5 109.5h.1M270.5 107h.1M270.5 104.6h.1M270.5 102.1h.1M271.1 112h3.1M271.1 109.5h3.1M271.1 107h3.1M271.1 104.6h3.1M271.1 102.1h3.1M272.7 113.2h.1"/>
<path d="M272.7 110.7h.1M272.7 108.2h.1M272.7 105.8h.1M272.7 103.3h.1M272.7 100.8h.1M273.2 113.2h3.2M273.2 110.7h3.2M273.2 108.2h3.2M273.2 105.8h3.2M273.2 103.3h3.2M273.2 100.8h3.2M274.8 112h.1"/>
<path d="M274.8 109.5h.1M274.8 107h.1M274.8 104.6h.1M274.8 102.1h.1M275.4 112h3.1M275.4 109.5h3.1M275.4 107h3.1M275.4 104.6h3.1M275.4 102.1h3.1M277 113.2h.1M277 110.7h.1M277 108.2h.1"/>
<path d="M277 105.8h.1M277 103.3h.1M277 100.8h.1M277.6 113.2h3.1M277.6 110.7h3.1M277.6 108.2h3.1M277.6 105.8h3.1M277.6 103.3h3.1M277.6 100.8h3.1M279.1 112h.1M279.1 109.5h.1M279.1 107h.1"/>
<path d="M279.1 104.6h.1M279.1 102.1h.1M279.8 112h3.1M279.8 109.5h3.1M279.8 107h3.1M279.8 104.6h3.1M279.8 102.1h3.1M281.3 113.2h.1M281.3 110.7h.1M281.3 108.2h.1M281.3 105.8h.1M281.3 103.3h.1"/>
<path d="M281.3 100.8h.1M281.9 113.2h3.1M281.9 110.7h3.1M281.9 108.2h3.1M281.9 105.8h3.1M281.9 103.3h3.1M281.9 100.8h3.1M283.5 112h.1M283.5 109.5h.1M283.5 107h.1M283.5 104.6h.1M283.5 102.1h.1"/>
<path d="M284.1 112h3.1M284.1 109.5h3.1M284.1 107h3.1M284.1 104.6h3.1M284.1 102.1h3.1M285.7 113.2h.1M285.7 110.7h.1M285.7 108.2h.1M285.7 105.8h.1M285.7 103.3h.1M285.7 100.8h.1M286.3 113.2h3.1"/>
<path d="M286.3 110.7h3.1M286.3 108.2h3.1M286.3 105.8h3.1M286.3 103.3h3.1M286.3 100.8h3.1M287.8 112h.1M287.8 109.5h.1M287.8 107h.1M287.8 104.6h.1M287.8 102.1h.1M288.4 112h3.1M288.4 109.5h3.1"/>
<path d="M288.4 107h3.1M288.4 104.6h3.1M288.4 102.1h3.1M290 113.2h.1M290 110.7h.1M290 108.2h.1M290 105.8h.1M290 103.3h.1M290 100.8h.1M290.6 113.2h3.1M290.6 110.7h3.1M290.6 108.2h3.1"/>
<path d="M290.6 105.8h3.1M290.6 103.3h3.1M290.6 100.8h3.1M292.1 112h.1M292.1 109.5h.1M292.1 107h.1M292.1 104.6h.1M292.1 102.1h.1M292.8 112h3.1M292.8 109.5h3.1M292.8 107h3.1M292.8 104.6h3.1"/>
<path d="M292.8 102.1h3.1M294.3 113.2h.1M294.3 110.7h.1M294.3 108.2h.1M294.3 105.8h.1M294.3 103.3h.1M294.3 100.8h.1M294.9 113.2h3.1M294.9 110.7h3.1M294.9 108.2h3.1M294.9 105.8h3.1M294.9 103.3h3.1"/>
<path d="M294.9 100.8h3.1M296.5 112h.1M296.5 109.5h.1M296.5 107h.1M296.5 104.6h.1M296.5 102.1h.1M297.1 112h3.1M297.1 109.5h3.1M297.1 107h3.1M297.1 104.6h3.1M297.1 102.1h3.1M298.6 113.2h.1"/>
<path d="M298.6 110.7h.1M298.6 108.2h.1M298.6 105.8h.1M298.6 103.3h.1M298.6 100.8h.1M299.3 113.2h3.1M299.3 110.7h3.1M299.3 108.2h3.1M299.3 105.8h3.1M299.3 103.3h3.1M299.3 100.8h3.1M300.8 112h.1"/>
<path d="M300.8 109.5h.1M300.8 107h.1M300.8 104.6h.1M300.8 102.1h.1M301.4 112h3.1M301.4 109.5h3.1M301.4 107h3.1M301.4 104.6h3.1M301.4 102.1h3.1M303 113.2h.1M303 110.7h.1M303 108.2h.1"/>
<path d="M303 105.8h.1M303 103.3h.1M303 100.8h.1M303.6 113.2h3.1M303.6 110.7h3.1M303.6 108.2h3.1M303.6 105.8h3.1M303.6 103.3h3.1M303.6 100.8h3.1M305.1 112h.1M305.1 109.5h.1M305.1 107h.1"/>
<path d="M305.1 104.6h.1M305.1 102.1h.1M305.8 112h3M305.8 109.5h3M305.8 107h3M305.8 104.6h3M305.8 102.1h3M307.3 113.2h.1M307.3 110.7h.1M307.3 108.2h.1M307.3 105.8h.1M307.3 103.3h.1"/>
<path d="M307.3 100.8h.1M307.9 113.2h3.1M307.9 110.7h3.1M307.9 108.2h3.1M307.9 105.8h3.1M307.9 103.3h3.1M307.9 100.8h3.1M309.5 112h.1M309.5 109.5h.1M309.5 107h.1M309.5 104.6h.1M309.5 102.1h.1"/>
<path d="M310.1 112h3.1M310.1 109.5h3.1M310.1 107h3.1M310.1 104.6h3.1M310.1 102.1h3.1M311.6 113.2h.1M311.6 110.7h.1M311.6 108.2h.1M311.6 105.8h.1M311.6 103.3h.1M311.6 100.8h.1M312.3 113.2h3.1"/>
<path d="M312.3 110.7h3.1M312.3 108.2h3.1M312.3 105.8h3.1M312.3 103.3h3.1M312.3 100.8h3.1M313.8 112h.1M313.8 109.5h.1M313.8 107h.1M313.8 104.6h.1M313.8 102.1h.1M314.4 112h3.1M314.4 109.5h3.1"/>
<path d="M314.4 107h3.1M314.4 104.6h3.1M314.4 102.1h3.1M316 113.2h.1M316 110.7h.1M316 108.2h.1M316 105.8h.1M316 103.3h.1M316 100.8h.1M316.6 113.2h3.1M316.6 110.7h3.1M316.6 108.2h3.1"/>
<path d="M316.6 105.8h3.1M316.6 103.3h3.1M316.6 100.8h3.1M318.1 112h.1M318.1 109.5h.1M318.1 107h.1M318.1 104.6h.1M318.1 102.1h.1M318.8 112h3M318.8 109.5h3M318.8 107h3M318.8 104.6h3"/>
<path d="M318.8 102.1h3M320.3 113.2h.1M320.3 110.7h.1M320.3 108.2h.1M320.3 105.8h.1M320.3 103.3h.1M320.3 100.8h.1M320.9 113.2h3.1M320.9 110.7h3.1M320.9 108.2h3.1M320.9 105.8h3.1M320.9 103.3h3.1"/>
<path d="M320.9 100.8h3.1M322.5 112h.1M322.5 109.5h.1M322.5 107h.1M322.5 104.6h.1M322.5 102.1h.1M323.1 112h3.1M323.1 109.5h3.1M323.1 107h3.1M323.1 104.6h3.1M323.1 102.1h3.1M324.6 113.2h.1"/>
<path d="M324.6 110.7h.1M324.6 108.2h.1M324.6 105.8h.1M324.6 103.3h.1M324.6 100.8h.1M325.3 113.2h3.1M325.3 110.7h3.1M325.3 108.2h3.1M325.3 105.8h3.1M325.3 103.3h3.1M325.3 100.8h3.1M326.8 112h.1"/>
<path d="M326.8 109.5h.1M326.8 107h.1M326.8 104.6h.1M326.8 102.1h.1M327.4 112h3.1M327.4 109.5h3.1M327.4 107h3.1M327.4 104.6h3.1M327.4 102.1h3.1M329 113.2h.1M329 110.7h.1M329 108.2h.1"/>
<path d="M329 105.8h.1M329 103.3h.1M329 100.8h.1M329.6 113.2h3.1M329.6 110.7h3.1M329.6 108.2h3.1M329.6 105.8h3.1M329.6 103.3h3.1M329.6 100.8h3.1M331.1 112h.1M331.1 109.5h.1M331.1 107h.1"/>
<path d="M331.1 104.6h.1M331.1 102.1h.1M331.8 112h1M331.8 109.5h1M331.8 107h1M331.8 104.6h1M331.8 102.1h1M262.8 120.3v58.5M263.6 121h69.2M264.1 121.6v55.9M265 122.4h67.8M265.5 122.9v53.3"/>
<path d="M266.5 123.8h66.3M266.9 124.2v50.7M268 125.2h64.8M268.3 125.4v48.3M269.5 126.5h63.3M269.6 126.7v45.7M271 127.9h61.8M271 128v43.1M273.8 130.6v37.9M273.9 130.7h58.9M275.2 131.8v35.5M275.4 132h57.4"/>
<path d="M276.5 133.1v32.9M276.8 133.4h56M277.9 134.4v30.3M278.3 134.8h54.5M279.3 135.7v27.7M279.8 136.2h53M280.7 137v25.1M281.3 137.5h51.5M282.1 138.3v22.6M282.8 138.9h50M283.4 139.5v20.1h49.4M332.8 129.3h-60.4v40.5"/>
<path d="M284.3 140.3h48.5M284.8 140.8v17.5M284.9 158.2h47.9M285.7 141.7h47.1M286.2 142.1v14.9M286.4 156.8h46.4M287.2 143h45.6M287.6 143.4v12.3M287.9 155.4h44.9M288.7 144.4h44.1M288.9 144.7v9.7M289.3 154.1h43.5"/>
<path d="M290.1 145.8h42.7M290.3 145.9v7.3M290.8 152.7h42M292.3 151.3h40.5M293.1 148.5v2.1M293.1 148.5h39.7M293.8 149.9h39M332.8 147.2h-41.2l.1 4.7M262.7 178.8h35.9M264.2 177.4h36.8M265.7 176.1h37.7M267.2 174.7h38.6"/>
<path d="M268.7 173.3h39.4M270.1 171.9h62.7M271.6 170.6h61.2M273.1 169.2h59.7M274.6 167.8h58.2M276 166.4h56.8M277.5 165.1h55.3M279 163.7h53.8M280.5 162.3h52.3M282 161h50.8M297.2 179.7v18.3M298.5 178.9v18.1"/>
<path d="M299.9 178.1v17.9M301.3 177.3v17.7M302.7 176.5v17.6M304 175.7v17.3M305.4 174.9v17.2M306.8 174.1v17M308.2 173.3v16.8M309.5 172.5v16.6M310.9 172.8v16.6M311.8 173.3h21M312.3 173.6v16.9M313.7 174.4v17"/>
<path d="M314.2 174.7h18.6M315 175.2v17.2M316.4 176v17.4M316.6 176.1h16.2M317.8 176.8v17.6M318.9 177.4h13.9M319.2 177.6v17.9M320.5 178.4v18M321.3 178.8h11.5M321.9 179.2v18.2M256.8 184.3h32.4M258.3 182.9h33.2"/>
<path d="M259.8 181.6h34.1M261.3 180.2h35M287.6 185.3v19.7M288.9 184.4v19.6M290.3 183.7v19.3M291.7 182.9v19.1M293.1 182.1v18.9M294.4 181.3v18.7M295.8 180.5v18.6M297.1 198.1h25.7M299 196.7h21.9M300.9 195.3h18.1"/>
<path d="M302.8 193.9h14.3M304.7 192.6h10.5M306.6 191.2h6.7M308.5 189.8h2.9M323.3 180v18.4M323.6 180.2h9.2M324.7 180.8v18.6h-29.5M326 181.6h6.8M326 181.6v18.8M327.4 182.4v19M328.4 182.9h4.4M328.8 183.2v19.2"/>
<path d="M330.2 184v19.4M330.7 184.3h2.1M331.5 184.8v19.6M287.6 204.9h44.7M289.5 203.6h40.9M291.5 202.2h37M293.4 200.8h33.2"/>
</g>
<!-- layer: 0 -->
<g fill="none" stroke="#bababa" stroke-width=".21">
<path d="M16 12h342.9v273.3h-342.9zM360.5 34.8v77.1h44.1v-77.1M360.5 138h43.8M360.5 142.7h43.8M360.5 147.5h43.8M360.5 152.3h43.8M360.5 157h43.8M360.5 161.8h43.8M360.5 166.5h43.8M360.5 171.3h43.8M360.5 176.1h43.8M360.5 180.8h43.8"/>
<path d="M360.5 185.6h43.8M360.5 190.3h43.8M360.5 195.1h43.8M360.5 199.9h43.8M360.5 219.2h43.8M360.5 214.5h43.8M360.5 204.6h43.8M360.5 209.7v-197.7h44.1v197.7M360.5 209.7h44.1M360.5 209.7v75.6h44.1v-75.6M360.5 224h43.8M360.5 228.8h43.8"/>
<path d="M360.5 233.5h43.8M360.5 238.3h43.8M382.4 233.8v4.2M382.4 238.6v4.2M360.5 243h43.8"/>
</g>
<path d="M360.5 34.8h43.8M360.5 49.1h43.8M360.5 63.4h43.8M360.5 77.6h43.8M360.5 89.1h43.8M360.5 100.5h43.8" fill="none" stroke="#b8b8b8" stroke-width=".21"/>
<!-- layer: PDF5_A-DETL-GENF -->
<path d="M302.6 64.6l1.4 1.4M302.6 61l5.1 5M306.1 60.9l1.6 1.6" fill="none" stroke="#636466" stroke-width=".21"/>
<!-- layer: PDF5_Q-SPCQ -->
<path d="M302.6 30.8h5.1v5.1h-5.1zM302.6 51.3h5.1v5.1h-5.1zM302.6 41.2h5.1v5.1h-5.1zM302.6 60.9h5.1v5.1h-5.1z" fill="none" stroke="#000" stroke-width=".21"/>
<!-- layer: A-DETL-GENF -->
<path d="M302.6 51.3l5.1 5.1v-5.1zM302.6 51.3l5.1 5.1h-5.1z" fill="#9b5636" stroke="#9b5636" stroke-width=".21"/>
<path d="M302.6 41.2l5.1 5.1v-5.1zM302.6 41.2l5.1 5.1h-5.1z" fill="#d39d09" stroke="#d39d09" stroke-width=".21"/>
<!-- layer: _A_Title Block -->
<g fill="none" stroke="#939598" stroke-width=".21">
<path d="M311 273.6h47.6h-47.6v-2.5h47.6v8.1M311 268.8v10.4M312 273.6v2.8M312.9 273.6v2.8M313.9 273.6v2.8M314.8 273.6v2.8M315.8 273.6v2.8M316.7 273.6v2.8M317.7 273.6v2.8M318.6 273.6v2.8M319.6 273.6v2.8M320.5 273.6v5.6"/>
<path d="M321.5 273.6v2.8M322.4 273.6v2.8M323.4 273.6v2.8M324.3 273.6v2.8M325.3 273.6v2.8M326.2 273.6v2.8M327.2 273.6v2.8M328.2 273.6v2.8M329.1 273.6v2.8M330.1 268.8v10.4M331 273.6v2.8M332 273.6v2.8"/>
<path d="M332.9 273.6v2.8M333.9 273.6v2.8M334.8 273.6v2.8M335.8 273.6v2.8M336.7 273.6v2.8M337.7 273.6v2.8M338.7 273.6v2.8M339.6 273.6v5.6M340.6 273.6v2.8M341.5 273.6v2.8M342.5 273.6v2.8M343.4 273.6v2.8"/>
<path d="M344.3 273.6v2.8M345.3 273.6v2.8M346.2 273.6v2.8M347.2 273.6v2.8M348.1 273.6v2.8M349.1 268.8v10.4M350 273.6v2.8M351 273.6v2.8M351.9 273.6v2.8M352.9 273.6v2.8M353.9 273.6v2.8M354.8 273.6v2.8"/>
<path d="M355.8 273.6v2.8M356.7 273.6v2.8M357.7 273.6v2.8"/>
</g>
<g fill="#939598" stroke="#939598" stroke-width=".21">
<path d="M311 271.1l19.1 2.5v-2.5zM311 271.1l19.1 2.5h-19.1z"/>
<path d="M349.1 271.1l9.5 2.5v-2.5zM349.1 271.1l9.5 2.5h-9.5z"/>
</g>
<text font-size="25.4" fill="#f00" x="135.3" y="235" transform="rotate(-45 135.3 235)">SAMPLE PROJECT</text>
<g font-size="4.6">
<text x="43.4" y="247.9">EXISTING GROUND FLOOR PLAN</text>
<text x="158.6" y="247.9">EXISTING FIRST FLOOR PLAN</text>
<text x="278.6" y="249.1">EXISTING ROOF PLAN</text>
<text x="43.1" y="254.5">Scale 1:100</text>
<text x="158.3" y="254.5">Scale 1:100</text>
<text x="278.2" y="255.6">Scale 1:100</text>
</g>
<text font-size="3.5" x="302.5" y="23.2">LEGEND</text>
<g font-size="2.8">
<text x="309.4" y="34.2">EXISTING STRUCTURE</text>
<text x="309.7" y="44.7">STR. TO BE DEMOLISHED</text>
<text x="309.4" y="54.9">PROPOSED STRUCTURE</text>
<text x="309.7" y="64.5">SHARED WALL</text>
</g>
<g font-size="2.7">
<text x="371.7" y="43">xxx</text>
<text x="363.1" y="58.4">96 SOUTH HILL ROAD BR2 0RT</text>
<text x="372.6" y="71.8">WALL REMOVAL</text>
<text x="372.9" y="85">STRUCTURAL</text>
<text x="371.4" y="96.8">EXISTING PLANS</text>
<text x="373" y="108.4">FOR APPROVAL</text>
<text x="378.9" y="212.8">2024-05-BR2 0RT</text>
<text x="378.7" y="218.1">BREG-0002</text>
<text x="385" y="222.5">00</text>
<text x="385" y="227.1">1:100</text>
<text x="378.9" y="231.9">01-05-2024</text>
<text x="375.2" y="237">AM</text>
<text x="396.9" y="237">NA</text>
<text x="375.2" y="241.6">HR</text>
<text x="396.9" y="241.6">NA</text>
</g>
<g font-size="2.3" fill="#8f8f8f">
<text x="360.9" y="266.3">PEARL ENGINEERS PLANNERS &amp;</text>
<text x="360.9" y="269.1">PROJECT MANAGERS</text>
<text x="360.9" y="274.2">BROMLEY, BR2 6HF</text>
<text x="361" y="271.4">02 TOWERFIELDS WESTERHAM ROAD</text>
<text x="361.1" y="279.2">Email: info@Pearlepp.co.uk</text>
<text x="361.1" y="281.8">Web: www.pearlepp.co.uk</text>
<text x="361.1" y="284">Phone No.: 02035763199</text>
</g>
<g font-size="2.1" fill="#8f8f8f">
<text x="361.9" y="17.6">All dimensions to be checked on site by the</text>
<text x="373.6" y="15">©</text>
<text x="379.7" y="15">2023 PEPP's.</text>
<text x="362.1" y="20.2">contractor and such dimensions to be their</text>
<text x="362.3" y="22.7">responsibility. All construction works must</text>
<text x="361.8" y="27.9">and Building Regulations requirements. Any</text>
<text x="362.3" y="25.3">comply with the relevant British Standards</text>
<text x="361.6" y="30.4">drawing errors and omissions to be reported</text>
<text x="378.2" y="32.9">to PEPP's</text>
<text x="376.3" y="37.4">Client Name</text>
<text x="374.6" y="51.6">Project Address</text>
<text x="378.7" y="65.8">Section</text>
<text x="379.5" y="80.1">Stage</text>
<text x="375.7" y="91.6">Drawing Title</text>
<text x="375" y="103">Drawing Status</text>
<text x="372.7" y="141">Revisions and Notes</text>
<text x="363.7" y="212.8">Project No.</text>
<text x="363.7" y="217.8">Drawing No.</text>
<text x="363.7" y="222.3">Revision</text>
<text x="363.8" y="227.1">Scale at A3</text>
<text x="363.7" y="231.9">Date</text>
<text x="363.7" y="236.7">Designed</text>
<text x="386.1" y="236.7">Checked</text>
<text x="363.7" y="241.6">Drawn</text>
<text x="386.2" y="241.2">Approved</text>
</g>
<g font-size="2.1">
<text x="361.1" y="119.1">WORKMAN</text>
<text x="361.1" y="116.5">ALL WORKS ARE TO BE CARRIED OUT IN</text>
<text x="377.2" y="119.1">LIKE</text>
<text x="386.5" y="119.1">MANNER</text>
<text x="400.4" y="119.1">ALL</text>
<text x="361" y="121.7">MATERIALS AND WORKMANSHIP MUST</text>
<text x="361" y="124.2">COMPLY WITH BUILDING REGULATIONS</text>
<text x="361" y="126.8">CONTROL REGULATIONS.</text>
<text x="361.1" y="131.9">ALL STRUCTURE WORKS IS TO START</text>
<text x="361" y="137">REGULATION</text>
<text x="361.1" y="134.5">WHEN</text>
<text x="371.6" y="134.5">APPROVED</text>
<text x="387.4" y="134.5">BY</text>
<text x="394.2" y="134.5">BUILDING</text>
</g>
<g font-size="2.1" fill="#939598">
<text x="298.4" y="266.2">1:100</text>
<text x="310.2" y="266.2">0</text>
<text x="327.3" y="266.2">1000</text>
<text x="346.7" y="266.2">2000</text>
<text x="299.7" y="282.8">1:1</text>
<text x="310.2" y="282.8">0</text>
<text x="328.5" y="282.8">1M</text>
<text x="347.6" y="282.8">2M</text>
</g>
<g font-size="1.8">
<text x="36.6" y="68.5">GARAGE</text>
<text x="294.6" y="98.4">FLAT ROOF</text>
<text x="67.3" y="103.4">KITCHEN</text>
<text x="167.7" y="102.6">BEDROOM</text>
<text x="204.2" y="119">BEDROOM</text>
<text x="162.2" y="122.6">BATHROOM</text>
<text x="97.2" y="132.7">DINING ROOM</text>
<text x="175.8" y="148.6">HALL</text>
<text x="69" y="156.9">HALL</text>
<text x="161.8" y="171.7">BEDROOM</text>
<text x="99.2" y="178.4">LOUNGE</text>
<text x="195.9" y="182">BEDROOM</text>
</g>
</svg>
